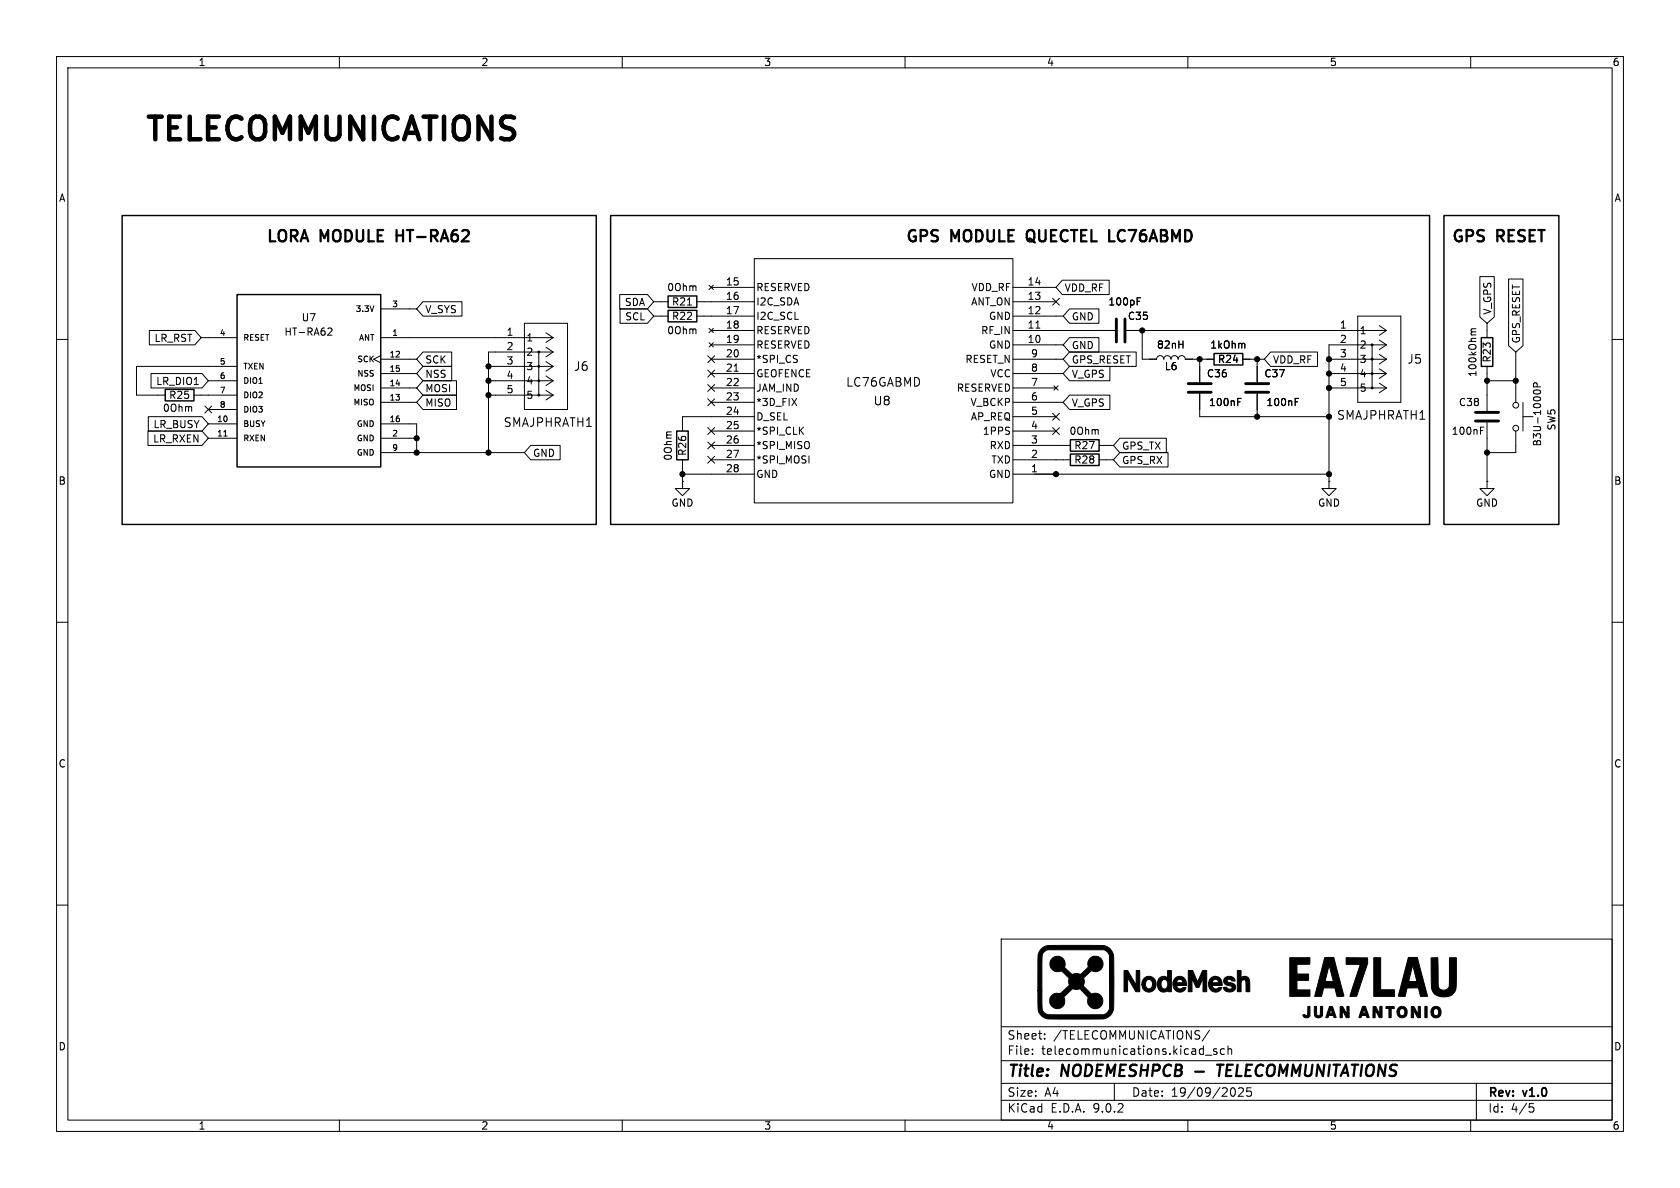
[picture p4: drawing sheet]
<svg xmlns="http://www.w3.org/2000/svg" width="297mm" height="210mm" viewBox="0 0 297 210" stroke-linecap="round" stroke-linejoin="round" font-family="sans-serif">
<g fill="none" stroke="#000" stroke-width=".18">
<path d="M10 10h277v190h-277zM12 12h273v186h-273zM60 10v2M110 10v2M160 10v2M210 10v2M260 10v2M26.4 58.4h8l1.2 1.3-1.2 1.3h-8zM35.6 59.7h6.3M58 58h.5l.2 .3-.8 1h.8M67.3 59.7h30.5M67.3 54.6h6.4"/>
<path d="M74.8 53.3h6.9v2.6h-6.9l-1.1-1.3zM92.7 57.2h7.6v15.2h-7.6zM96.5 58.8l1.3 .9M97.8 59.7l-1.3 .8M109.6 52.1h4.9l1.1 1.2-1.1 1.3h-4.9zM109.6 54.6h4.9l1.1 1.3-1.1 1.3h-4.9zM115.6 55.9h2.5M115.6 53.3h2.5M121.5 53.9h.8M123.2 55.9h10.1M123.2 53.3h10.1M125.3 58l.8 .8"/>
<path d="M125.3 50.4l.8 .8M125.7 58.4h7.6M125.7 50.8h7.6M126.1 58l-.8 .8M126.1 50.4l-.8 .8M133.3 45.7h45.8v43.2h-45.8zM179.1 55.9h8.9M179.1 58.4h18M179.1 53.3h7.6M179.1 50.8h7.6M183.1 58h.7M186.1 52.7l1.2 1.2"/>
<path d="M187.3 52.7l-1.2 1.2M187.8 49.5h8.3v2.6h-8.3l-1.1-1.3zM189.1 54.6h5.2v2.6h-5.2l-1.1-1.3zM189.1 59.7h5.2v2.5h-5.2l-1.1-1.2zM199.1 58.4h46M201 53.3h.5M201 52.6h.6M201.9 58.4v5.1h2.6a.64 .64 0 0 1 .6-.6 .64 .64 0 0 1 .6 .6 .64 .64 0 0 1 .7-.6 .64 .64 0 0 1 .6 .6 .64 .64 0 0 1 .6-.6 .64 .64 0 0 1 .7 .6 .64 .64 0 0 1 .6-.6 .64 .64 0 0 1 .6 .6h5.1M240 55.9h7.6v15.2h-7.6zM243.8 57.6l1.3 .8M245.1 58.4l-1.3 .9M260.9 58.1l-.8 .1v.4"/>
<path d="M261.6 48.9h2.6v7.1l-1.3 1.2-1.3-1.2zM262.9 57.2v2.5M266.7 49.3h2.5v11.8l-1.2 1.1-1.3-1.1zM10 60h2M26.2 76.2h9.5l1.1 1.3-1.1 1.2h-9.5zM26.2 73.7h9.5l1.1 1.2-1.1 1.3h-9.5zM26.7 66h9l1.1 1.3-1.1 1.3h-9zM34.3 69.9h7.6M36.2 71.8l1.2 1.2M36.8 67.3h5.1M36.8 72.4h5.1M36.8 77.5h5.1"/>
<path d="M36.8 74.9h5.1M37.4 71.8l-1.2 1.2M39.6 77.1h.5M41.9 64.8h-17.8v5.1h5.1M67.3 62.9l-1.3 .6 1.3 .6M67.3 63.5h6.4M67.3 66h6.4M67.3 68.6h6.4M67.3 71.1h6.4M67.3 77.5h6.4M67.3 74.9h6.4v5.1M74.8 64.8h5.1v2.5h-5.1l-1.1-1.3z"/>
<path d="M74.8 62.2h5.1v2.6h-5.1l-1.1-1.3zM74.8 67.3h5.9v2.6h-5.9l-1.1-1.3zM74.8 69.8h5.9v2.6h-5.9l-1.1-1.3zM86.4 67.3h11.4M86.4 69.9h11.4M86.4 64.8h11.4M93.8 78.7h5.2v2.6h-5.2l-1.1-1.3zM95.2 62.2v7.7M96.5 61.4l1.3 .8M96.5 63.9l1.3 .9M96.5 66.5l1.3 .8M96.5 69l1.3 .9"/>
<path d="M97.8 62.2h-11.4v17.8M97.8 62.2l-1.3 .9M97.8 64.8l-1.3 .8M97.8 67.3l-1.3 .9M97.8 69.9l-1.3 .8M125.1 75.6l1.2 1.2M125.1 78.1l1.2 1.2M125.1 62.9l1.2 1.2M125.1 68l1.2 1.2M125.1 65.4l1.2 1.2M125.1 70.5l1.2 1.2M125.3 60.6l.8 .7"/>
<path d="M125.7 63.5h7.6M125.7 66h7.6M125.7 68.6h7.6M125.7 71.1h7.6M125.7 78.7h7.6M125.7 61h7.6M125.7 76.2h7.6M126.1 60.6l-.8 .7M126.3 75.6l-1.2 1.2M126.3 78.1l-1.2 1.2M126.3 62.9l-1.2 1.2M126.3 68l-1.2 1.2"/>
<path d="M126.3 65.4l-1.2 1.2M126.3 70.5l-1.2 1.2M129.8 65.6h.7M133.3 73.7h-12.7v2.5M179.1 63.5h8.9M179.1 66h8.9M179.1 68.6h7.6M179.1 71.1h8.9M179.1 78.7h10.1M179.1 61h8.9M179.1 76.2h7.6M179.1 73.7h7.6"/>
<path d="M186.1 75.6l1.2 1.2M186.1 73.1l1.2 1.2M186.3 68.2l.8 .8M187.1 68.2l-.8 .8M187.3 75.6l-1.2 1.2M187.3 73.1l-1.2 1.2M189.1 62.2h11.8v2.6h-11.8l-1.1-1.3zM189.1 69.8h7.1v2.6h-7.1l-1.1-1.3zM189.1 64.8h7.1v2.5h-7.1l-1.1-1.3zM194.3 78.7h2.5M198 77.5h8.2v2.5h-8.2l-1.2-1.3zM212.1 69.6v4.1h22.8"/>
<path d="M212.1 63.5v4.1M218.8 71h.4M218.8 70.4h.6M219.7 63.5h3.8M220 60.8l.1 .7M222.2 63.5v4.1M222.2 69.6v4.1M224.6 62.2h8.3v2.6h-8.3l-1.1-1.3zM229 71h.4M229 70.4h.6M234.9 63.5h10.2M234.9 66h10.2"/>
<path d="M234.9 68.6h10.2M242.6 61v7.6M243.8 60.1l1.3 .9M243.8 62.7l1.3 .8M243.8 65.2l1.3 .8M243.8 67.7l1.3 .9M245.1 61h-10.2v24.1M245.1 61l-1.3 .8M245.1 63.5l-1.3 .8M245.1 66l-1.3 .9M245.1 68.6l-1.3 .8M261.7 76.1h.5"/>
<path d="M261.7 75.5h.6M262.9 67.3h5.1M262.9 64.8v7.8M262.9 74.7v10.4M268 76.2v3.8h-5.1M268 62.2v8.9M269.2 73.7h1.8M269.2 71.1v5.1M271.1 69.4a.68 .68 0 0 1 .6-.5 .68 .68 0 0 1 .7 .5M271.8 68.4l-.1-.6-.2-.1h-.3l-.1 .7h1.3M285 60h2M67.3 80h25.4"/>
<path d="M120.6 85.1v1.3h-1.2l1.2 1.2 1.3-1.2h-1.3M120.6 85.1h.1M120.6 81.3v3.8M120.6 83.8h12.7M125.1 80.7l1.2 1.2M125.7 81.3h7.6M126.3 80.7l-1.2 1.2M179.1 83.8h55.8M179.1 81.3h10.1M194.3 81.3h2.5M198 80h8.5v2.6h-8.5l-1.2-1.3zM234.9 85.1v1.3h-1.2l1.2 1.2 1.3-1.2h-1.3"/>
<path d="M234.9 85.1h.1M262.9 85.1v1.3h1.3l-1.3 1.2-1.3-1.2h1.3M262.9 85.1h.1M10 110h2M285 110h2M10 160h2M177 166h108v32h-108zM285 160h2M60 198v2M110 198v2M160 198v2M177 194.5h108"/>
<path d="M177 191.5h108M177 187.5h108M177 181.5h108M182.5 186.3v.1M182.5 185.5v.1M184.7 183.6v.1M184.7 182.8v.1M197 191.5v3M210 198v2M213.1 186.5h1.1M213.8 182.1l-1.3 2M215.1 185.5l-.4-.1-.2 .2 .1 .2 .5 .2v.3h-.6"/>
<path d="M216.5 185.5l-.5-.1-.3 .3v.4l.2 .2h.6M217.1 185.5l.2-.1 .4 .1v.9M217.1 184.9v1.5M218 192.3a.94 .94 0 0 1 0 1.5M219 192.4l.5-.1 .2 .1 .1 .3-.9 1.1h.9M221.2 192.3h-.7l-.1 .7 .2-.1h.5l.1 .3v.5l-.2 .1-.6-.1M260 198v2M261 191.5v6.5M270.4 195.1h.7M270.5 195.7h.4l.3 .3-.2 .5-.5 .1"/>
<circle cx="268" cy="71.6" r=".51"/>
<circle cx="268" cy="75.7" r=".51"/>
</g>
<path d="M70.1 40.7v2M70.1 41.6h1.2M181.8 40.8a1.42 1.42 0 0 0 0 1.8M196.1 42.7h.9M211.3 189.4h1.5M215.2 188.2h1.1M215.7 188.2l-.2 2" fill="none" stroke="#000" stroke-width=".4"/>
<g fill="none" stroke="#000" stroke-width=".25">
<path d="M21.6 38.1h83.8v54.6h-83.8zM107.9 38.1h144.8v54.6h-144.8zM255.3 38.1h20.3v54.6h-20.3zM41.9 52.1h25.4v30.5h-25.4zM118.1 54.9h5.1v2h-5.1zM118.1 52.3h5.1v2.1h-5.1zM261.9 59.7h2v5.1h-2zM29.2 68.8h5.1v2.1h-5.1zM119.6 76.2h2.1v5.1h-2.1zM189.2 77.7h5.1v2.1h-5.1zM214.6 62.5h5.1v2h-5.1zM189.2 80.3h5.1v2h-5.1z"/>
<circle cx="95.2" cy="62.2" r=".13"/>
<circle cx="95.2" cy="64.8" r=".13"/>
<circle cx="95.2" cy="67.3" r=".13"/>
<circle cx="95.2" cy="69.9" r=".13"/>
<circle cx="242.6" cy="66" r=".13"/>
<circle cx="242.6" cy="68.6" r=".13"/>
<circle cx="242.6" cy="61" r=".13"/>
<circle cx="242.6" cy="63.5" r=".13"/>
</g>
<path d="M197.4 56.4v4.1M198.9 56.4v4.1M210.1 67.8h4M210.1 69.3h4M220.2 67.8h4.1M220.2 69.3h4.1M260.9 72.9h4M260.9 74.4h4" fill="none" stroke="#000" stroke-width=".51"/>
<g fill="#000" stroke="#000" stroke-width=".18">
<path d="M185.9 169.5a1.37 1.37 0 0 1 1.8-.2 1.37 1.37 0 0 1 .5 1.7l1.3 1.3 .9-.2 .6 .2 1.4-1.3a1.38 1.38 0 0 1 1.2-2 1.38 1.38 0 0 1 1.4 1.8 1.38 1.38 0 0 1-2.1 .8l-1.4 1.3a1.45 1.45 0 0 1 0 1.4l1.5 1.4a1.37 1.37 0 0 1 2 1 1.37 1.37 0 0 1-1.6 1.6 1.37 1.37 0 0 1-1-2l-1.1-1.2a.47 .47 0 0 0-.8-.2l-.9-.2-1.2 1.2a.46 .46 0 0 0-.3 .3 .46 .46 0 0 0 .1 .5 1.35 1.35 0 0 1-1.3 1.6 1.35 1.35 0 0 1-1.3-1.5 1.35 1.35 0 0 1 1.6-1.2l.5-.1 1.4-1.3-.2-.5 .1-.8-.7-.7a1.01 1.01 0 0 0-1.3-.4 1.37 1.37 0 0 1-1.3-.8 1.37 1.37 0 0 1 .2-1.5zM198.7 171.6h.7l1.5 2.6v-2.6h.6v3.7h-.7l-1.4-2.5-.1 2.5h-.6zM202.4 172.8a1.34 1.34 0 0 1 2 1.1 1.34 1.34 0 0 1-1.9 1.3 1.32 1.32 0 0 1-.6-1.1h.6a.65 .65 0 0 0 .7 .7 .65 .65 0 0 0 .6-.9 .64 .64 0 0 0-.7-.8 .64 .64 0 0 0-.6 .8v.2h-.6l.1-.7zM205 172.9a.98 .98 0 0 1 1.4 0v-1.3h.7v3.7h-.6v-.2a1.11 1.11 0 0 1-1.3 .1 1.11 1.11 0 0 1-.6-1.1h.6a.63 .63 0 0 0 .7 .7 .63 .63 0 0 0 .6-.8 .63 .63 0 0 0-.6-.9 .63 .63 0 0 0-.7 .7v.3h-.6l.1-.8zM207.8 172.9a1.26 1.26 0 0 1 1.4-.1 1.26 1.26 0 0 1 .6 1.4h-1.8a.64 .64 0 0 0 .5 .6 .64 .64 0 0 0 .7-.2h.4a1.15 1.15 0 0 1-1.2 .8 1.15 1.15 0 0 1-1-1.1v-.7l1.8 .1a.57 .57 0 0 0-.6-.6 .57 .57 0 0 0-.6 .5h-.6zM210.1 171.6h.7l.9 2 .9-2h.7v3.7h-.6v-2.3l-.8 1.6h-.4l-.8-1.6v2.3h-.6zM213.9 173a1.18 1.18 0 0 1 1.4-.3 1.18 1.18 0 0 1 .7 1.2l.1 .3h-1.8a.7 .7 0 0 0 .5 .6 .7 .7 0 0 0 .7-.2h.5a1.24 1.24 0 0 1-1.6 .7 1.24 1.24 0 0 1-.7-1.6h1.7a.55 .55 0 0 0-.6-.6 .55 .55 0 0 0-.5 .6h-.6zM216.6 172.8a1.08 1.08 0 0 1 1.8 .6h-.5a.71 .71 0 0 0-.9-.2v.3l.4 .2a.84 .84 0 0 1 .9 .4 .84 .84 0 0 1-.1 1 1.1 1.1 0 0 1-1.9-.6 .7 .7 0 0 1 .9 .3h.4l.2-.1v-.3l-.3-.1a.93 .93 0 0 1-.9-.4 .93 .93 0 0 1-.1-.9zM218.7 171.6h.7v1.2a.89 .89 0 0 1 1-.1 .89 .89 0 0 1 .5 .9v1.7h-.6v-1.5a.47 .47 0 0 0-.5-.6 .47 .47 0 0 0-.4 .7v1.4h-.7zM228 169.3h3.6v1.1l-2.3 .1v1.7h2v1.1h-2v1.7h2.3v1.1h-3.6zM231.2 177.9h.4v1.7a.7 .7 0 0 1-.7 .3 .7 .7 0 0 1-.6-.5 .48 .48 0 0 1 .7 .2l.2-.2zM232.4 177.9h.4v1a.45 .45 0 0 0 0 .5 .45 .45 0 0 0 .5 .1l.1-.3v-1.3h.4v1.7a.82 .82 0 0 1-1.1 .2 .82 .82 0 0 1-.3-1z"/>
<path d="M235 177.9h.6l.6 1.9a.23 .23 0 0 1-.3 .1 .23 .23 0 0 1-.1-.2l-.1-.2h-.8l-.1 .4h-.4l.3-.8h.8l-.2-.7-.2 .7h-.4zM236.9 177.9h.2a1.48 1.48 0 0 1 .9 1.1l.1 .2v-1.3h.4v2h-.5l-.7-1.3v1.3h-.4zM234.2 169.3h1.6l1.7 6.6v.2h-1.1l-.4-1.5h-2l-.4 1.5h-1.2l.7-2.7 2.6 .1-.7-2.9-.7 2.8h-1.2zM238 169.3h3.8v1l-1.9 5.8h-1.2l1.8-5.6h-2.5zM240.9 177.9h.5l.6 2h-.3l-.2-.4h-.7l-.2 .4h-.4l.3-.8h.9l-.3-.8-.2 .8h-.4zM242.7 177.9h.5l.7 1.4v-1.4h.4v2h-.5l-.7-1.3v1.3h-.4zM245 177.9h1.5v.4h-.6v1.6h-.4v-1.6h-.5zM242.9 169.3h1.2v5.7h2.4v1.1h-3.6zM247.2 178.2a.98 .98 0 0 1 1.6 .6 .98 .98 0 0 1-1.2 1.1l-.4-.3-.2-.3v-.5h.4a.51 .51 0 0 0 .5 .8 .51 .51 0 0 0 .5-.8 .48 .48 0 0 0-.5-.5 .48 .48 0 0 0-.5 .5h-.4zM249 169.3h1.6l1.7 6.8h-1.2l-.3-1.5h-2l-.4 1.5h-1.2l.7-2.7 2.6 .1-.8-2.8-.7 2.7h-1.1zM249.5 177.9h.5l.7 1.3v-1.2l.4-.1v2h-.5l-.7-1.3v1.3h-.4zM251.9 177.9h.4v2h-.4z"/>
<path d="M253.3 178.1a.96 .96 0 0 1 1.3 .2 .96 .96 0 0 1-.1 1.3 .96 .96 0 0 1-1.3 0l-.2-.3v-.4h.4a.5 .5 0 0 0 .4 .7 .5 .5 0 0 0 .5-.7 .48 .48 0 0 0-.2-.5 .48 .48 0 0 0-.6 .1l-.1 .4h-.4zM253 169.3h1.2l.1 4.5a1.02 1.02 0 0 0 .9 1.3 1.02 1.02 0 0 0 1-1.3v-4.5h1.3v4.5a2.03 2.03 0 0 1-2.5 2.4 1.97 1.97 0 0 1-2-2.4zM184.2 167.6l.6-.3a81.7 81.7 0 0 1 9.6-.2 2.21 2.21 0 0 1 2.5 2.6v7.2a3 3 0 0 1-.9 2.8 4.5 4.5 0 0 1-2.8 .4h-6.5a2.85 2.85 0 0 1-3-1v-.2a12.4 12.4 0 0 1-.2-3.8h.7v2.6a1.43 1.43 0 0 0 1.8 1.7h9.1l.8-.5 .3-.6-.1-9.4-.2-.5-.7-.5h-10l-.5 .3-.4 .4a37.2 37.2 0 0 0-.1 6.5h-.7v-6.2a1.88 1.88 0 0 1 .7-1.3z"/>
<circle cx="201.9" cy="58.4" r=".46"/>
<circle cx="73.7" cy="77.5" r=".46"/>
<circle cx="86.4" cy="67.3" r=".46"/>
<circle cx="86.4" cy="64.8" r=".46"/>
<circle cx="86.4" cy="69.9" r=".46"/>
<circle cx="212.1" cy="63.5" r=".46"/>
<circle cx="222.2" cy="73.7" r=".46"/>
<circle cx="222.2" cy="63.5" r=".46"/>
<circle cx="234.9" cy="66" r=".46"/>
<circle cx="234.9" cy="68.6" r=".46"/>
<circle cx="234.9" cy="73.7" r=".46"/>
<circle cx="234.9" cy="63.5" r=".46"/>
<circle cx="262.9" cy="67.3" r=".46"/>
<circle cx="268" cy="67.3" r=".46"/>
<circle cx="73.7" cy="80" r=".46"/>
<circle cx="86.4" cy="80" r=".46"/>
<circle cx="120.6" cy="83.8" r=".46"/>
<circle cx="186.7" cy="83.8" r=".46"/>
<circle cx="234.9" cy="83.8" r=".46"/>
<circle cx="262.9" cy="80" r=".46"/>
</g>
<text font-size="5.6" x="25.4" y="25.2">TELECOMMUNICATIONS</text>
<g font-size="2.8">
<text x="47" y="42.9">LORA MODULE</text>
<text x="71" y="42.9">HT-RA62</text>
<text x="160" y="42.9">GPS</text>
<text x="168.2" y="42.9">MODULE</text>
<text x="182.5" y="42.9">QUECTEL</text>
<text x="197.8" y="42.9">LC76ABMD</text>
<text x="256.5" y="42.9">GPS</text>
<text x="264.8" y="42.9">RESET</text>
<text x="178" y="190.9">Title:</text>
<text x="187.7" y="190.9">NODEMESHPCB</text>
<text x="216.9" y="190.9">TELECOMMUNITATIONS</text>
</g>
<g font-size="2.1">
<text x="101.4" y="65.8">J6</text>
<text x="248.7" y="64.5">J5</text>
<text x="149.5" y="68.6">LC76GABMD</text>
<text x="154.4" y="71.9">U8</text>
<text x="89" y="75.7">SMAJPHRATH1</text>
<text x="236.3" y="74.4">SMAJPHRATH1</text>
<text x="178" y="184">Sheet:</text>
<text x="186.2" y="184">/TELECOMMUNICATIONS/</text>
<text x="178" y="186.7">File:</text>
<text x="184.1" y="186.7">telecommunications.kicad_sch</text>
<text x="178" y="196.9">KiCad</text>
<text x="178" y="194.1">Size:</text>
<text x="184.7" y="194.1">A4</text>
<text x="185.7" y="196.9">E.D.A.</text>
<text x="193.3" y="196.9">9.0.2</text>
<text x="200" y="194.1">Date:</text>
<text x="207" y="194.1">19/09/2025</text>
<text x="263" y="194.3">Rev:</text>
<text x="263" y="196.9">Id:</text>
<text x="267.1" y="196.9">4/5</text>
<text x="269.4" y="194.3">v1.0</text>
</g>
<g font-size="1.8">
<text x="35" y="11.9">1</text>
<text x="85" y="11.9">2</text>
<text x="135" y="11.9">3</text>
<text x="185" y="11.9">4</text>
<text x="235" y="11.9">5</text>
<text x="285" y="11.9">6</text>
<text x="10.3" y="35.9">A</text>
<text x="285.3" y="35.9">A</text>
<text x="117.9" y="51.7">0Ohm</text>
<text x="128.2" y="53.1">16</text>
<text x="128.2" y="50.5">15</text>
<text x="133.6" y="51.7">RESERVED</text>
<text x="171.7" y="51.7">VDD_RF</text>
<text x="181.6" y="53.1">13</text>
<text x="181.6" y="50.5">14</text>
<text x="188.1" y="51.8">VDD_RF</text>
<text x="50.2" y="59.5">HT-RA62</text>
<text x="53.2" y="57">U7</text>
<text x="75.1" y="55.6">V_SYS</text>
<text x="89.5" y="59.4">1</text>
<text x="110.4" y="54.3">SDA</text>
<text x="110.4" y="56.8">SCL</text>
<text x="117.9" y="59.3">0Ohm</text>
<text x="118.7" y="56.7">R22</text>
<text x="118.7" y="54.2">R21</text>
<text x="128.2" y="58.2">18</text>
<text x="128.2" y="55.6">17</text>
<text x="133.6" y="59.3">RESERVED</text>
<text x="133.6" y="56.7">I2C_SCL</text>
<text x="133.6" y="54.2">I2C_SDA</text>
<text x="171.6" y="54.2">ANT_ON</text>
<text x="173.4" y="59.3">RF_IN</text>
<text x="174.7" y="56.7">GND</text>
<text x="181.6" y="58.2">11</text>
<text x="181.6" y="55.6">12</text>
<text x="189.4" y="56.8">GND</text>
<text x="195.9" y="54.2">100pF</text>
<text x="199.3" y="56.7">C35</text>
<text x="236.8" y="58.2">1</text>
<text x="240.3" y="59.3">1</text>
<text x="263.8" y="55.7" transform="rotate(-90 263.8 55.7)">V_GPS</text>
<text x="27.2" y="60.6">LR_RST</text>
<text x="75.1" y="64.5">SCK</text>
<text x="89.5" y="62">2</text>
<text x="89.5" y="64.5">3</text>
<text x="93" y="60.6">1</text>
<text x="93" y="63.1">2</text>
<text x="93" y="65.6">3</text>
<text x="128.2" y="65.8">21</text>
<text x="128.2" y="63.2">20</text>
<text x="128.2" y="60.7">19</text>
<text x="133.6" y="64.4">*SPI_CS</text>
<text x="133.6" y="61.8">RESERVED</text>
<text x="170.6" y="64.4">RESET_N</text>
<text x="174.7" y="61.8">GND</text>
<text x="181.6" y="60.7">10</text>
<text x="182.2" y="65.8">8</text>
<text x="182.2" y="63.2">9</text>
<text x="189.4" y="61.9">GND</text>
<text x="189.4" y="64.5">GPS_RESET</text>
<text x="204.4" y="61.8">82nH</text>
<text x="205.8" y="65.6">L6</text>
<text x="213.9" y="61.8">1kOhm</text>
<text x="215.2" y="64.4">R24</text>
<text x="224.9" y="64.5">VDD_RF</text>
<text x="236.8" y="60.7">2</text>
<text x="236.8" y="63.2">3</text>
<text x="236.8" y="65.8">4</text>
<text x="240.3" y="61.8">2</text>
<text x="240.3" y="64.4">3</text>
<text x="263.8" y="64.2" transform="rotate(-90 263.8 64.2)">R23</text>
<text x="268.9" y="60.8" transform="rotate(-90 268.9 60.8)">GPS_RESET</text>
<text x="27.5" y="68.3">LR_DIO1</text>
<text x="29.8" y="70.7">R25</text>
<text x="75.1" y="67">NSS</text>
<text x="75.1" y="69.5">MOSI</text>
<text x="89.5" y="67.1">4</text>
<text x="89.5" y="69.6">5</text>
<text x="93" y="68.2">4</text>
<text x="93" y="70.7">5</text>
<text x="128.2" y="70.9">23</text>
<text x="128.2" y="68.3">22</text>
<text x="133.6" y="72">*3D_FIX</text>
<text x="133.6" y="69.4">JAM_IND</text>
<text x="133.6" y="66.9">GEOFENCE</text>
<text x="169.1" y="69.4">RESERVED</text>
<text x="171.5" y="72">V_BCKP</text>
<text x="175" y="66.9">VCC</text>
<text x="182.2" y="70.9">6</text>
<text x="182.2" y="68.3">7</text>
<text x="189.4" y="67">V_GPS</text>
<text x="213.3" y="66.9">C36</text>
<text x="213.6" y="72">100nF</text>
<text x="223.4" y="66.9">C37</text>
<text x="223.8" y="72">100nF</text>
<text x="236.8" y="68.3">5</text>
<text x="240.3" y="66.9">4</text>
<text x="240.3" y="69.4">5</text>
<text x="257.8" y="72">C38</text>
<text x="261.2" y="66.7" transform="rotate(-90 261.2 66.7)">100kOhm</text>
<text x="27" y="75.9">LR_BUSY</text>
<text x="28.7" y="73">0Ohm</text>
<text x="75.1" y="72.1">MISO</text>
<text x="128.2" y="75.9">25</text>
<text x="128.2" y="73.4">24</text>
<text x="133.6" y="77.1">*SPI_CLK</text>
<text x="133.6" y="74.5">D_SEL</text>
<text x="171.5" y="74.5">AP_REQ</text>
<text x="173.7" y="77.1">1PPS</text>
<text x="182.2" y="75.9">4</text>
<text x="182.2" y="73.4">5</text>
<text x="189" y="77.1">0Ohm</text>
<text x="189.4" y="72.1">V_GPS</text>
<text x="256.5" y="77.1">100nF</text>
<text x="275.2" y="76.2" transform="rotate(-90 275.2 76.2)">SW5</text>
<text x="27" y="78.4">LR_RXEN</text>
<text x="94.1" y="81">GND</text>
<text x="119" y="81.5" transform="rotate(-90 119 81.5)">0Ohm</text>
<text x="121.5" y="80.7" transform="rotate(-90 121.5 80.7)">R26</text>
<text x="128.2" y="83.6">28</text>
<text x="128.2" y="81">27</text>
<text x="128.2" y="78.5">26</text>
<text x="133.6" y="82.1">*SPI_MOSI</text>
<text x="133.6" y="79.6">*SPI_MISO</text>
<text x="174.9" y="79.6">RXD</text>
<text x="175.2" y="82.1">TXD</text>
<text x="182.2" y="83.6">1</text>
<text x="182.2" y="81">2</text>
<text x="182.2" y="78.5">3</text>
<text x="189.8" y="79.6">R27</text>
<text x="189.8" y="82.1">R28</text>
<text x="198.3" y="79.7">GPS_TX</text>
<text x="198.3" y="82.2">GPS_RX</text>
<text x="272.6" y="79" transform="rotate(-90 272.6 79)">B3U-1000P</text>
<text x="10.3" y="85.9">B</text>
<text x="118.6" y="89.8">GND</text>
<text x="133.6" y="84.7">GND</text>
<text x="174.7" y="84.7">GND</text>
<text x="232.9" y="89.8">GND</text>
<text x="260.9" y="89.8">GND</text>
<text x="285.3" y="85.9">B</text>
<text x="10.3" y="135.9">C</text>
<text x="285.3" y="135.9">C</text>
<text x="10.3" y="185.9">D</text>
<text x="285.3" y="185.9">D</text>
<text x="35" y="199.9">1</text>
<text x="85" y="199.9">2</text>
<text x="135" y="199.9">3</text>
<text x="185" y="199.9">4</text>
<text x="235" y="199.9">5</text>
<text x="285" y="199.9">6</text>
</g>
<g font-size="1.4">
<text x="38.8" y="59.4">4</text>
<text x="62.8" y="55.3">3.3V</text>
<text x="69.2" y="54.4">3</text>
<text x="69.2" y="59.4">1</text>
<text x="38.8" y="64.5">5</text>
<text x="42.9" y="60.4">RESET</text>
<text x="42.9" y="65.5">TXEN</text>
<text x="63" y="64.2">SCK</text>
<text x="63.3" y="60.4">ANT</text>
<text x="68.8" y="63.2">12</text>
<text x="68.8" y="65.8">15</text>
<text x="38.8" y="67.1">6</text>
<text x="38.8" y="69.6">7</text>
<text x="42.9" y="68">DIO1</text>
<text x="42.9" y="70.6">DIO2</text>
<text x="62.4" y="69.3">MOSI</text>
<text x="62.4" y="71.9">MISO</text>
<text x="63" y="66.8">NSS</text>
<text x="68.8" y="68.3">14</text>
<text x="68.8" y="70.9">13</text>
<text x="38.3" y="74.7">10</text>
<text x="38.3" y="77.2">11</text>
<text x="38.8" y="72.1">8</text>
<text x="42.9" y="73.1">DIO3</text>
<text x="42.9" y="75.7">BUSY</text>
<text x="62.9" y="75.7">GND</text>
<text x="68.8" y="74.7">16</text>
<text x="69.2" y="77.2">2</text>
<text x="42.9" y="78.2">RXEN</text>
<text x="62.9" y="78.2">GND</text>
<text x="62.9" y="80.7">GND</text>
<text x="69.2" y="79.8">9</text>
</g>
</svg>
